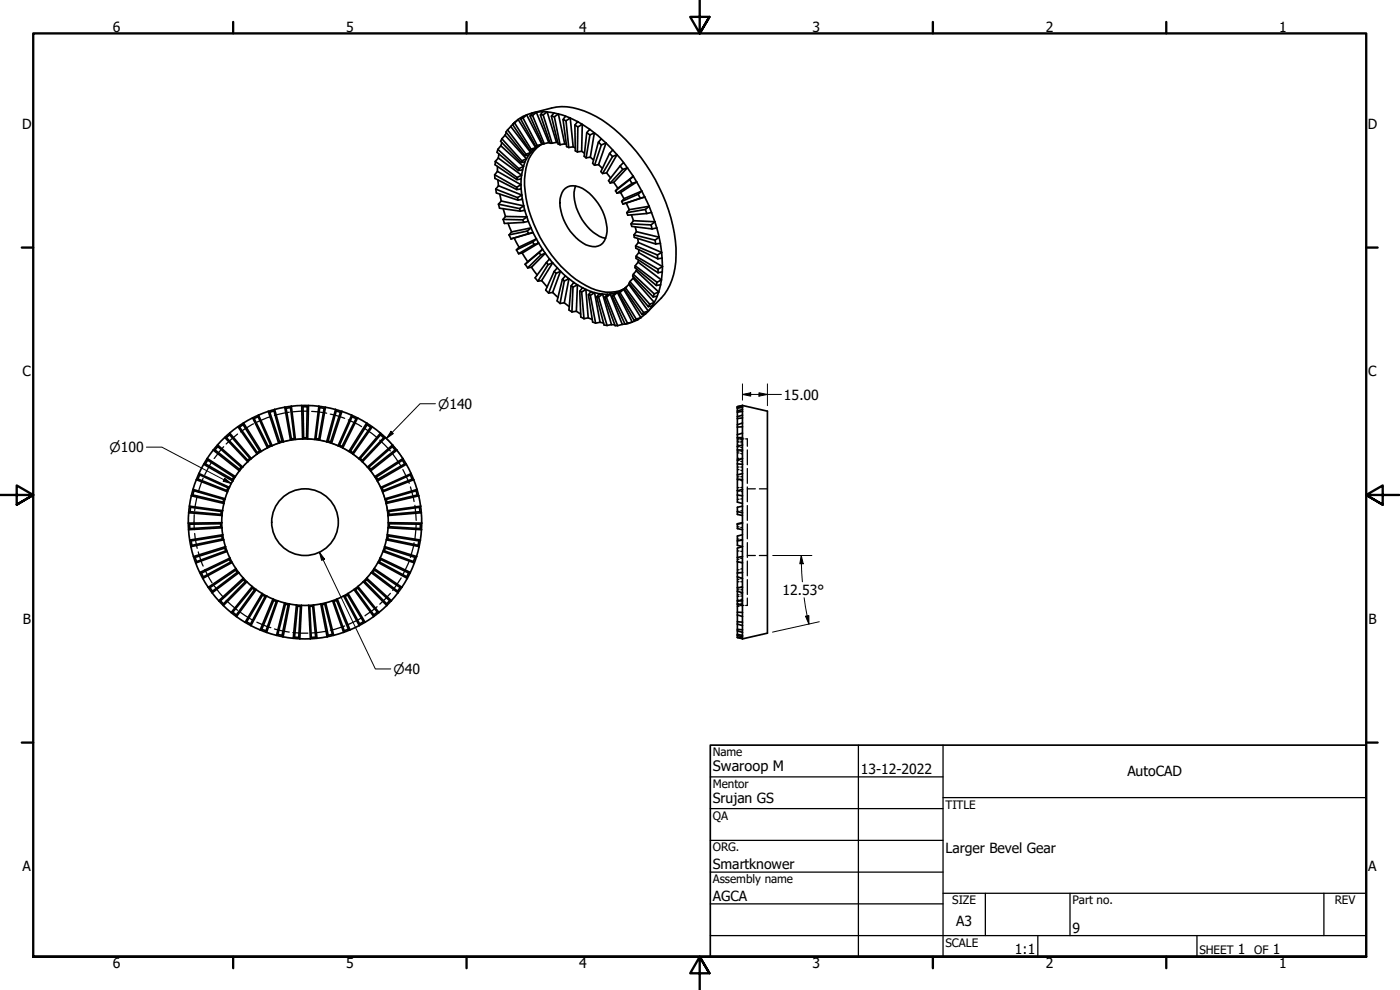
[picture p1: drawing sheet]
<svg xmlns="http://www.w3.org/2000/svg" width="420mm" height="297mm" viewBox="0 0 420 297" stroke-linecap="round" stroke-linejoin="round" font-family="sans-serif">
<!-- layer: Hidden (ANSI) -->
<g fill="none" stroke="#000" stroke-width=".38">
<path d="M63.6 138.5l-2.1 3.9M67.1 134l-2.8 3.5M71.3 130.2l-3.4 3M76.1 127.2l-3.9 2.4M81.3 125l-4.2 1.7M86.8 123.7l-4.4 .9M92.4 123.4l-4.5 .2M93.5 123.4l4.5 .6M99.1 124.3l4.3 1.2M104.5 126l4 2M109.5 128.6l3.7 2.7M114 132.1l3.2 3.2"/>
<path d="M117.9 136.2l2.5 3.7M221.3 131.4h.5M221.3 135.8l.5 .1M221.3 135.3l.5 .1M221.3 138.1l.5 .1M221.3 137.5h.5M221.3 131.7l.5 .1M221.3 131.6h.5M221.3 133.9l.5 .2M221.3 133.5l.5 .1M221.3 132.5l.5 .2M221.3 132.3l.5 .1"/>
<path d="M222.3 131.6l1 .1M222.3 136.1l.5 .2M222.3 135.4h.5M222.3 138.4l.5 .1M222.3 137.5l.5 .1M222.3 131.9l.5 .2M222.3 131.7l.5 .1M222.3 134.2l.5 .2M222.3 133.7h.5M222.3 132.8l.5 .2M222.3 132.4l.5 .1M223.8 131.7h.5v2.2"/>
<path d="M224.3 135v4.4M58.3 154.4v4.5M59.2 148.8l-.8 4.5M61 143.5l-1.5 4.3M120.9 140.9l1.9 4.1M123.2 146.1l1.1 4.4M124.5 151.6l.4 4.5M124.9 157.2l-.4 4.5M221.3 143.8l.5 .2M221.3 158l.5 .1M221.3 140.8l.5 .2M221.3 140.1h.5"/>
<path d="M221.5 147.2l.4 .2M221.8 146.3l-.5 .1M221.8 149.8h-.5M221.8 143.1h-.5M221.8 153.4l-.5 .1M222.3 144.1l.5 .2M222.3 158.2l.5 .2M222.3 141.1l.5 .2M222.3 140.1h.5M222.4 147.4l.4 .2M222.8 146.2l-.5 .1M222.8 149.7h-.5"/>
<path d="M222.8 143l-.5 .1M222.8 153.2l-.5 .1M224.3 140.6v4.4M224.3 146.1v4.4M224.3 151.7v4.4M224.3 157.2v4.5M224.3 146.7h2.4M227.9 146.7h2.4M58.4 160.1l.8 4.4M59.5 165.6l1.5 4.2M61.5 170.9l2.1 4M64.3 175.8l2.8 3.5"/>
<path d="M117.2 178l-3.2 3.3M120.4 173.4l-2.5 3.8M122.8 168.3l-1.9 4.1M124.3 162.9l-1.1 4.3M221.3 161.7l.5 .1M221.3 174.5h.5M221.3 177h.5M221.3 165.3h.5M221.3 171.8h.5M221.3 168.6l.5 .1M221.8 173.8l-.5 .2M221.8 176.3l-.5 .2"/>
<path d="M221.8 170.9l-.5 .2M221.8 178.9l-.5 .1M221.8 178.4l-.5 .1M221.8 167.8l-.5 .1M222.3 161.8l.5 .2M222.3 174.5h.5M222.3 165.4l.5 .1M222.3 171.8h.5M222.3 168.7l.5 .1M222.8 173.5l-.5 .2M222.8 176.9l-.5 .1M222.8 176l-.5 .1"/>
<path d="M222.8 170.6l-.5 .1M222.8 179.8l-.5 .1M222.8 178.8l-.5 .1M222.8 178.1l-.5 .1M222.8 167.4l-.5 .2M224.3 162.8v4.4M224.3 168.3v4.5M224.3 173.9v4.5M224.3 179.4v2.3h-.5M224.3 166.7h2.4M227.9 166.7h2.4M67.9 180.1l3.4 3"/>
<path d="M72.2 183.8l3.9 2.4M77.1 186.7l4.2 1.6M82.4 188.7l4.4 1M87.9 189.8l4.5 .2M98 189.3l-4.5 .6M103.4 187.8l-4.3 1.3M108.5 185.3l-4 2.1M113.2 182l-3.7 2.8M221.8 181.4l-.5 .1M221.8 181.2l-.5 .1M221.8 181.8l-.5 .2 .5-.2M221.8 180.4l-.5 .1"/>
<path d="M221.8 180l-.5 .2M222.8 181.2l-.5 .1M222.8 180.9l-.5 .1M222.8 181.5l-.5 .2M222.8 180.3h-.5M223.3 181.7h-1"/>
</g>
<!-- layer: Visible (ANSI) -->
<g fill="none" stroke="#000" stroke-width=".51">
<path d="M152 39.8l-.4 .8M152.3 39l5.6 7.3M152.3 39l-.5 .6 5.7 7.1M153.3 38l6 7.8M153.3 38l-1 1M153.9 37.4l5.1 7.7M154.4 36.9l5 7.9M154.6 36.6l-1.3 1.4M155.5 35.9l-1.6 1.5 .5-.5M155.5 35.9l5.3 8.4M155.5 35.9l-1.1 1M156.3 35.7l4.5 8.2"/>
<path d="M157 35.4l4.2 8.3M157 34.9l-1.5 1M158.1 34.5l-1.1 .4-.7 .8 .7-.3M158.1 34.5l4.5 8.8M158.1 34.5l-1.1 .9M159.1 34.8l3.8 8.4M159.5 34a24.7 24.7 0 0 1 10.7-1.9 29.9 29.9 0 0 1 17.6 9.8 53.7 53.7 0 0 1 15.1 32.5 20.5 20.5 0 0 1-4.5 15.1l-4.7 4.7M159.8 33.9l-1.7 .6M159.8 34.7l3.5 8.4M161 33.7l-1.2 .2-.7 .9 .7-.1M161 33.7l3.7 9.1M161 33.7l-1.2 1"/>
<path d="M162.2 34.5l2.9 8.5h.6M162.9 33.5l-1.9 .2M163 34.5l2.7 8.5M164.2 33.6l2 .3M164.2 33.6l-1.3-.1-.7 1h.8M164.2 33.6l2.8 9.1M164.2 33.6l-1.2 .9M165.5 34.8l2 8.4 .6 .2M166.4 35l1.7 8.4M167.6 34.2l2.1 .6M167.6 34.2l-1.4-.3-.7 .9 .9 .2M167.6 34.2l1.9 9"/>
<path d="M167.6 34.2l-1.2 .8M169 35.9l1.1 8.1 .6 .2M169.9 36.2l.8 8M171.1 35.4l2.3 1.1M171.1 35.4l-1.4-.6-.7 1.1 .9 .3M171.1 35.4l.9 8.7M171.1 35.4l-1.2 .8M172.5 37.5l.2 7.8 .6 .3M173.4 36.5l1.4 .8-1.4 .8-.9-.6zM173.4 38.1l-.1 7.5M176.1 39.8l-.8 7.1 .6 .5M177 38.8l-2.2-1.5-.2 8.1"/>
<path d="M178.4 39.9l2.1 1.7M178.4 39.9l-1.4-1.1-.9 1 .9 .7M178.4 39.9l-1.2 7.3M178.4 39.9l-1.4 .6M148.5 52.4l6.6 3.8M148.5 52.4v1.1l6.6 3.4M148.7 48.4l6.5 4.9M148.7 48.4l-.1 1.1 6.5 4.4M148.8 56.8l6.5 2.5M148.8 56.8l.2 1.1 6.4 2.2M149.3 50v1.4M149.3 51.4l7 4"/>
<path d="M149.3 51.4l-.8 1M149.4 54l.2 1.7M149.4 44.8l6.3 5.8M149.4 44.8l-.2 .9 6.4 5.5M149.5 47.4l7 5.2M149.5 47.4l-.8 1M149.6 55.7l7 2.8M149.6 55.7l-.8 1.1M149.7 46.2l-.2 1.2M150 58.3l.4 2M150.3 43.7l6.8 6.3M150.3 43.7l-.9 1.1"/>
<path d="M150.6 42.8l-.3 .9M150.6 41.6l6 6.6M150.6 41.6l-.4 .8 6.2 6.4M151.6 40.6l6.4 7.1M151.6 40.6l-1 1M156.3 55.4l.1 1.3-1.3 .2v-.7M156.3 55.4l-1.2 .8M156.4 53.7l-.1 1.7M156.4 56.7l.2 1.8M156.5 52.6l-.1 1.1-1.3 .2 .1-.6M156.5 52.6l-1.3 .7M156.6 58.5l.2 1.3-1.4 .3-.1-.8"/>
<path d="M156.6 58.5l-1.3 .8M156.8 59.8l.4 2M156.8 51l-.3 1.6M157.1 50l-.3 1-1.2 .2 .1-.6M157.1 50l-1.4 .6M157.5 48.6l-.4 1.4M158 47.7l-.5 .9-1.1 .2 .2-.6M158 47.7l-1.4 .5M158.7 46.5l-.7 1.2M159.3 45.8l-.6 .7-1.2 .2 .4-.4M159.3 45.8l-1.4 .5M160.1 44.9l-.8 .9"/>
<path d="M160.8 44.3l-.7 .6-1.1 .2 .4-.3M160.8 44.3l-1.4 .5M161.9 43.7l-1.1 .6M162.1 43.5a11.4 11.4 0 0 0-4.5 8.6 33.9 33.9 0 0 0 5.5 20.9 32.8 32.8 0 0 0 15.8 14 11.1 11.1 0 0 0 8.2-.2M162.6 43.3l-1.8 .6 .4-.2M162.6 43.3l-1.4 .4M163.3 43.1l-.7 .2M164.7 42.8l-1.4 .3M165 42.7l-.3 .1M167 42.7h.4M167 42.7l-1.3 .3M169.5 43.2l.5 .1"/>
<path d="M169.5 43.2l-1.4 .2M169.7 56.5a4.9 4.9 0 0 1 6.1 .7 14.7 14.7 0 0 1 6.2 13.4 3.7 3.7 0 0 1-5.2 3.2 14.6 14.6 0 0 1-8.8-13 6.1 6.1 0 0 1 1.7-4.3zM172 44.1l.7 .3M172 44.1l-1.3 .1M172.7 55.8a12 12 0 0 0 2 10.1 11.6 11.6 0 0 0 7 5.6M174.6 45.4l.8 .6M174.6 45.4l-1.3 .2M177 40.5l-1.1 6.9M177.2 47.2l.9 .8M177.2 47.2l-1.3 .2M179.6 42.7l-1.7 6.3 .5 .6M179.6 49.4l1.2 1.1"/>
<path d="M179.6 49.4l-1.2 .2M180.5 43.5l-2.1 6.1M181.9 42.9l2 2.1M181.9 42.9l-1.4-1.3-.9 1.1 .9 .8M181.9 42.9l-2.3 6.5M181.9 42.9l-1.4 .6M182.1 51.9l1.2 1.5M182.1 51.9l-1.3 .2M182.9 46l-2.6 5.5 .5 .6M183.8 47l-3 5.1M184.2 54.7l1.2 1.8M184.2 54.7l-1.1 .2"/>
<path d="M185.2 46.4l1.9 2.4M185.2 46.4l-1.3-1.4-1 1 .9 1M185.2 46.4l-3.1 5.5M185.2 46.4l-1.4 .6M185.4 56.5l-.7 .8 .5 .7M186.1 49.8l-3.5 4.4 .5 .7M186.2 57.8l1.1 1.8M186.2 57.8l-1 .2M186.9 50.8l-3.8 4.1M187.3 59.6l-.7 .8 .3 .8M188.3 50.3l1.8 2.6M188.3 50.3l-1.2-1.5-1 1 .8 1"/>
<path d="M188.3 50.3l-4.1 4.4M188.3 50.3l-1.4 .5M189 53.9l-4.3 3.4M189 53.9l.7 1.1M189.7 55l-4.5 3M190.1 52.9l-1.1 1M190.1 52.9l-4.7 3.6M190.1 52.9l1 1.7M191.1 54.6l1.5 2.7M191.1 54.6l-4.9 3.2M191.1 54.6l-1.4 .4M191.5 58.3l-4.9 2.1"/>
<path d="M191.5 58.3l.7 1.2M192.2 59.5l-5.3 1.7M192.6 57.3l-1.1 1M192.6 57.3l-5.3 2.3M192.6 57.3l.9 1.8M193.5 59.1l1.3 2.8M193.5 59.1l-5.5 1.8M193.5 59.1l-1.3 .4M149.6 61.3l6.4 1.3M149.6 61.3l.3 1.2 6.2 .9M150.4 60.3l6.8 1.5M150.4 60.3l-.8 1"/>
<path d="M151 62.6l.7 2.3M151 65.8l5.9 .2M151 65.8l.4 1.2 5.8-.3M151.7 64.9l6.4 .2M151.7 64.9l-.7 .9M152.5 67l1 2.6M152.8 70.5l.6 1.2M153.5 69.6l-.7 .9M154.3 71.4l1.5 2.8M154.3 71.4l5.7-1.6 1 1.9M154.3 71.4l-.9 .3M155 75l.6 1.1"/>
<path d="M155.8 74.2l-.8 .8M156.7 75.9l1.7 2.6M156.7 75.9l-1.1 .2M157.2 61.8l.3 1.3-1.4 .3-.1-.8M157.2 61.8l-1.2 .8M157.5 63.1l.6 2M157.6 79.3l.8 1.1M158.1 65.1l.5 1.3-1.4 .3-.3-.7M158.1 65.1l-1.2 .9M158.2 69.3l-5.4 1.2M158.4 78.5l-.8 .8M158.6 66.4l.8 2"/>
<path d="M158.6 70.1l-5.2 1.6M159.4 68.4l.6 1.4-1.4 .3-.4-.8M159.4 68.4l-1.2 .9M159.4 68.4l-5.9 1.2M159.9 72.6l-4.9 2.4M160.3 73.4l-4.7 2.7M161 71.7l.7 1.2-1.4 .5-.4-.8M161 71.7l-1.1 .9M161 71.7l-5.2 2.5M161.8 75.8l-4.2 3.5M162.3 76.5l-3.9 3.9M162.8 74.8l.8 1.2-1.3 .5-.5-.7"/>
<path d="M162.8 74.8l-1.1-1.9-5 3M162.8 74.8l-1 1M162.8 74.8l-4.4 3.7M164 78.8l-3.4 4.6 .8 1M164.5 79.4l-3.1 5M164.9 77.7l1 1.2-1.4 .5-.5-.6zM164.9 77.7l-1.3-1.7-4.1 4.2M188 60.9l.8 2M188 60.9l-1.1 .3M188.8 62.9l-.7 .9 .3 .8 5.7-.5M189.4 67.2l6 .3M189.5 64.4l.6 1.8"/>
<path d="M190.1 66.2l-.7 1 .2 .7 6.1 .8M190.1 66.2l6.4 .3M190.2 70.5l6.4 1.6M190.6 68.1l.4 1.4M190.6 79.7l6.6 5M190.8 73.8l6.5 2.7M190.9 76.9l6.6 3.9M191 69.5l-.8 1 .2 .7 6.4 2M191 69.5l6.8 1.7M191.4 71.6l.2 1.2M191.5 78.7l-.9 1v.6l6.4 5.3M191.5 78.7l7 5.3"/>
<path d="M191.6 72.8l-.8 1v.7l6.6 3.1M191.6 78l-.1 .7M191.6 72.8l7 2.9M191.7 75.8l-.8 1.1v.6l6.6 4.3M191.7 74.9v.9M191.7 75.8l7.1 4.2M193.7 62.9l-5.6 .9M193.7 62.9l.4 1.2M194.8 61.9l-1.1 1M194.8 61.9l-6 1M194.8 61.9l.7 1.8M195.4 67.5l.3 1.2"/>
<path d="M195.5 63.7l1 2.8M195.5 63.7l-1.4 .4M196.5 66.5l-1.1 1M196.5 66.5l.6 1.9M196.6 72.1l.2 1.1M197.1 68.4l.7 2.8M197.1 68.4l-1.4 .3M197.3 76.5l.1 1.1M197.8 71.2l-1.2 .9M197.8 71.2l.4 1.8M198.2 73l.4 2.7M198.2 73l-1.4 .2"/>
<path d="M198.6 75.7l-1.3 .8M198.6 75.7l.1 1.8M198.7 77.5l.1 2.5M198.7 77.5l-1.3 .1M198.8 80l-1.3 .8M198.8 80v1.6M159.5 80.2l1.7 2.3M159.5 80.2l-1.1 .2M162.6 84.2l1.6 1.9M162.6 84.2l-1.2 .2M165.9 87.7l1.5 1.6M165.9 87.7l-1.2 .2"/>
<path d="M166.3 81.5l-2.5 5.5 .9 .9M166.9 82l-2.2 5.9M167.3 80.4l.9 1-1.3 .6-.6-.5zM167.3 80.4l-1.4-1.5-3.3 5.3M168.8 83.8l-1.6 6.5 .9 .7M169.4 90.9l1.4 1.1M169.4 84.3l-1.3 6.7M169.4 90.9l-1.3 .1M169.7 82.8l1.1 .8-1.4 .7-.6-.5zM169.7 82.8l-1.5-1.4-2.3 6.3M171.4 85.8l-.6 7.2 .8 .6M172 86.2l-.4 7.4"/>
<path d="M172.2 84.8l1.1 .7-1.3 .7-.6-.4zM172.2 84.8l-1.4-1.2-1.4 7.3M173 93.4l1.2 .8M173 93.4l-1.4 .2M174 87.4l.3 7.7 1 .5M174.6 87.6l.7 8M174.8 86.3l1 .6-1.2 .7-.6-.2zM174.8 86.3l-1.5-.8-.3 7.9M176.5 95.4l1.2 .5M176.5 95.4l-1.2 .2M176.6 88.4l1.3 8.2 .9 .4M177.2 88.6l1.6 8.4"/>
<path d="M177.4 87.5l1 .3-1.2 .8-.6-.2zM177.4 87.5l-1.6-.6 .7 8.5M179.1 89.1l2.2 8.4 .9 .1M179.6 89.1l2.6 8.5M179.8 88.1l1 .2-1.2 .8h-.5zM179.8 88.1l-1.4-.3 1.7 8.9M180.1 96.7l1.1 .3M180.1 96.7l-1.3 .3M181.5 89.2l3.1 8.5h.8M182 89.2l3.4 8.5M182.2 88.3h.9l-1.1 .9h-.5zM182.2 88.3h-1.4l2.7 9.1"/>
<path d="M183.5 97.4l1 .1M183.5 97.4l-1.3 .2M183.7 88.9l3.9 8.4M184.1 88.7l4.2 8.3M184.4 88l.9-.3-1.6 1.2M184.4 88l-1.3 .3 3.7 9M184.4 88l-.7 .9M185.7 88.1l4.6 8M186.1 87.8l4.8 7.9M186.4 87.2l.7-.4-1.4 1.3M186.4 87.2l-1.1 .5 4.4 8.9M186.4 87.2l-.7 .9"/>
<path d="M186.8 97.3l-1.4 .4M187.4 86.7l5.3 7.6M187.6 97.2l-.8 .1M187.6 86.5l-.2 .2M187.7 86.3l5.5 7.5M188.1 86l-1 .8 5.2 8.5M188.3 97l-.7 .3M188.5 97h.1M188.6 97l-1 .3M188.7 85.3l-1.3 1.4M188.7 85.3l5.9 8M188.9 85.1l-.2 .2"/>
<path d="M189 84.5l6 6.8M189.7 96.6l-1.4 .4M189.7 96.6l-1.1 .4M190 83.5l-1.2 1.5 5.8 7M190 83.5l6.3 7.2M190.1 82.3l6.2 5.9M190.2 83.2l-.2 .3M190.9 81.3l-.8 1-.2 .6 6.1 6.2M190.9 95.7l-.6 .4M190.9 81.3l6.8 6.3M191.1 80.8l-.2 .5M191.4 95.9l-1.7 .7"/>
<path d="M191.4 95.9l-1.1 .2M192.3 95.3l-1.4 .4M192.3 95.3l-.9 .6M193.2 93.8l-.5 .5M193.7 94.2l-1.4 1.1M193.7 94.2l-1 .1M194.6 93.3l-1.4 .5M195 91.3l-.4 .7M195.7 91.8l-1.1 1.5M195.7 91.8l-1.1 .2M196.3 88.2l-.3 .9M196.3 90.7l-1.3 .6"/>
<path d="M196.3 90.7l-.6 1.1M197.2 84.7l-.2 .9M197.2 88.9l-.9 1.8M197.2 88.9l-1.2 .2M197.5 80.8v1M197.7 87.6l-1.4 .6M197.7 87.6l-.5 1.3M198.2 85.5l-.5 2.1M198.2 85.5l-1.2 .1M198.5 84l-1.3 .7M198.5 84l-.3 1.5M198.8 81.6l-.3 2.4"/>
<path d="M198.8 81.6l-1.3 .2M61.2 139.3l.5-.1 8 4.6 .1 .5zM62.2 137.6l-2 3.5-1.5 3.3-1.1 3.6-.8 3.8M62.2 137.6l.1 .4 7.9 5.1 .4-.1M62.2 137.6l8.4 5.4M62.3 138.1l-.7 1.1M64 135l-1.8 2.6M64 135.1l.5-.1 7.3 5.8 .1 .5M64 135.1l7.9 6.2M65.3 134l-.8 1M65.3 134l7.1 6.1h.4M65.3 134v-.5l7.5 6.6"/>
<path d="M67.5 131.3h.4l6.5 6.8v.4zM68.9 130.4l-1 .9M68.9 129.9l-2.6 2.5-2.3 2.6M69 130l-.1 .4 6.1 7.1 .4 .1M69 130l6.4 7.6M71.9 128.1l5.3 7.7M71.9 128.1h-.5l5.8 8.2M73 127.4l-1.1 .7M73.1 126.9l-4.2 3M73.1 126.9l-.1 .5 4.9 7.9 .5 .1M73.1 126.9l5.3 8.5M75 137.5l-.7 .6"/>
<path d="M75.4 137.6l-2.6 2.5M76.3 125.6l4.2 8.3M76.3 125.6l-.5-.2 4.5 9M77.1 136.3l-1.7 1.3M77.2 135.8v.5M77.4 125l-1.2 .6M77.6 124.5l-4.5 2.4M77.6 124.6l-.1 .4 3.7 8.5M77.6 124.6l4.1 9.1-.5-.2M77.9 135.3l-.7 .5M78.4 135.4l-1.3 .9M80.3 134.4l-1.9 1"/>
<path d="M80.5 133.9l-.2 .5M80.5 123.4l-2.9 1.1M80.5 123.4l.5 .3 2.9 8.8-.3 .5M80.5 123.4l3.1 9.6M81.2 133.6l-.8 .3M82.2 123.3l-1.3 .4M82.4 122.9l2.7 9.6-.5-.2-2.4-9zM83.6 133l-3.3 1.4M84.7 132.3l-.9 .3M85.5 122.2l-5 1.2M85.5 122.2l.4 .3 1.5 9.2M85.5 122.2l1.7 9.9"/>
<path d="M87.1 122.3l-1.3 .2M87.2 132.1l-3.6 .9M87.4 121.9l-1.9 .3M87.4 121.9l1.2 9.9-.3-.2-1.1-9.3M87.4 121.9l-.2 .4M87.4 131.7l-.2 .4M88.3 131.6l-.9 .1M90.5 121.7l5.1 .2M90.5 121.7l-3.1 .2M90.6 121.7l.3 .3 .2 9.4-.3 .3M90.6 121.7l.2 10M90.8 131.7l-3.6 .4"/>
<path d="M90.8 131.7l3.6 .2M90.9 122h1.3M91.1 131.4h.9M92.2 122l.4-.3-.3 10-.3-.3zM94.4 131.9l5.1 1.1M94.8 131.6l.8 .1M95.6 121.9l6.2 1.3 5.5 2.2M95.7 121.9l.2 .4M95.7 121.9l-1.2 9.9M95.9 122.3l1.3 .2M95.9 122.3l-1.1 9.3-.3 .2M97.3 122.5l.4-.3-1.8 9.9-.2-.4z"/>
<path d="M98.4 132.3l.8 .3M99.5 133l4.1 1.8 4 2.8M100.7 122.9l.2 .4-2.4 9-.5 .2zM100.9 123.3l1.2 .4M101.9 133.6l.8 .3M102.2 123.7l.4-.3-3.1 9.6-.2-.5zM105.1 135.3l.8 .5M105.5 124.6l.2 .4-3.8 8.5-.4 .2zM105.6 125l1.2 .6M107.3 125.4l4.4 2.6 3.9 3.3M107.3 125.4l-4.4 9-.2-.5 4.2-8.3M107.3 125.4l-.4 .2"/>
<path d="M107.6 137.6l1.2 1M108.1 137.5l.6 .6M108.1 137.5l-.4 .1M108.1 137.5l6.1-7.1v-.4l-6.5 7.6M108.8 138.6l1.5 1.5M110 126.9l.2 .5-5 7.9-.5 .1zM110.1 127.4l1.1 .8M111.3 128.1h.4l-5.7 8.2-.1-.5zM114.2 130.4l.9 .9M115.2 131.3l-6.4 6.8v.4M115.2 131.3h.4M115.6 131.3l-6.8 7.2"/>
<path d="M115.6 131.3l3 3.1 2.3 3.2M117.7 134l.9 1M120.8 138.1l.6 1.1M120.9 137.6l1 1.7M121.5 139.2l-8.1 4.6-.1 .5 8.6-5M121.5 139.2l.4 .1M121.9 139.3l2.2 4.6M221.3 131.3h1.5M221.3 122v28.7l1.5 .4M221.3 139.2l1.5 .1M221.3 135l1.5 .1M222.8 121.7l7.5 1.7v66.6l-7.5 1.7z"/>
<path d="M222.8 121.7l-1.5 .3M222.8 128.1h-1.5M222.8 126.9l-1.5 .5M222.8 130l-1.5 .4M222.8 122.2l-1.5 .3M222.8 121.9l-1.5 .4M222.8 125.4l-1.5 .2M222.8 124.6l-1.5 .4M222.8 137.6l-1.5 .4M222.8 133.5l-1.5 .5M222.8 123.4l-1.5 .3M222.8 122.9l-1.5 .4"/>
<path d="M56.6 158.9l.4-.3 9.3-.6 .3 .4zM56.8 151.8l-.3 5.1 .4 5.1M56.9 151.9l.3 .3 9.2 1.3 .4-.3M56.9 151.9l9.9 1.3M56.9 157.3v1.3M57 153.5l-.3 .3 10 .9-.3-.3M57 153.5l9.4 .9M57.2 152.2l-.2 1.3M57.5 148.8l.3-.3 9.1 2.2 .3 .4zM58 146.9l9.6 2.8-.4 .1-9-2.6zM58.2 147.3l-.3 1.2M59.4 143.7l8.7 3.5 .2 .4"/>
<path d="M59.4 143.7l-.4 .2 9.3 3.7M59.8 142.1l9 4.1-.4 .2-8.5-3.9zM59.9 142.5l-.5 1.2M66.2 157.1l-9.3 .2M66.2 157.2l.1 .8M66.4 153.5l-.1 .8M66.5 156.8l-.3 .3M66.5 156.8l-9.9 .2 .3 .3M66.5 156.8l.3 3.7M66.8 153.2l-.3 3.6M67.2 149.9l-.3 .8M68.3 147.6l-.9 2.7-.6 2.9"/>
<path d="M68.4 146.4l-.3 .8M70.2 143.1l-.5 .8M70.6 143l-2.3 4.6M71.9 141.3l-1.3 1.7M72.4 140.2l-.6 .6M72.8 140.1l-.9 1.2M110.3 140.1l2.4 3.2 1.8 3.6 1.3 3.8 .6 4M110.3 140.1h.4M110.3 140.1l7.5-6.6v.5l-7.1 6.1M110.7 140.2l.6 .6M111.3 140.8l7.3-5.8 .5 .1-7.8 6.2zM112.5 143l8.4-5.4-.1 .4-7.8 5.1z"/>
<path d="M112.9 143.1l.5 .8M114.3 146.2l9.1-4.1-.2 .4-8.5 3.9zM114.7 146.4l.3 .8M115.1 147.2l8.6-3.5 .4 .2-9.2 3.7zM115.9 149.9l.2 .8M116.2 150.7l9.1-2.2 .4 .3-9.7 2.3zM116.3 153.2l9.9-1.3-.3 .3-9.2 1.3zM116.4 154.7l.1 3.6-.5 3.7M116.5 158.4l.3-.4 9.4 .6 .3 .3zM116.6 156.8l10 .2-.4 .3-9.3-.2zM116.6 153.5l.1 .8M116.8 154.4l9.3-.9 .3 .3-9.9 .9"/>
<path d="M116.8 154.4l-.3 .3M116.8 157.2v.8M123.2 142.5l.5 1.2M124.1 143.9l1.1 3M124.9 147.3l.3 1.2M125.2 146.9l.5 1.9M125.2 146.9l-9.6 2.8 .4 .1M125.2 146.9l-.3 .3-8.9 2.6M125.7 148.8l.7 4.2 .2 4M125.9 152.2l.1 1.3M126.2 157.3l-.1 1.3M126.6 157l-.5 5.1-1.1 4.9"/>
<path d="M221.3 143.7l1.5 .2M221.3 148.5l1.5 .3M221.3 153.5l1.5 .3M222.8 151.9l-1.5 .3v2.2l1.5 .3M222.8 156.8l-1.5 .3v1.5l1.5 .3M222.8 146.9l-1.5 .3h.2M222.8 142.1l-1.5 .4M222.8 157l-1.5 .3M56.9 162l.4 2M57 162l.3 .3M57.3 164l.8 3M57.4 162.3l.2 1.3"/>
<path d="M57.6 163.6l9.1-1.9 .4 .3-9.8 2M57.6 163.6l-.3 .4M58.1 167l1.4 3.8 1.6 3.2 2.1 3.2 2.4 3 2.9 2.9 2.8 2.2 3.3 2 3.5 1.7M58.1 167l.4 .2M58.5 167.2l.5 1.3M59 168.5l8.8-3.2 .3 .2-9.3 3.4zM60 171.8l9-4.4-.2 .5-8.3 4zM60.4 171.9l.6 1.2M62.5 176.2l8.3-5.6-.1 .5-7.7 5.2zM63 176.3l.7 1.1M63.8 177.4l7.4-5.6h.5l-8 6zM66.6 160.8l.1 .9"/>
<path d="M66.8 160.5l.9 3.5M66.9 160.5l-.3 .3-9.3 1.5M66.9 160.5l-9.9 1.5M67.4 164.5l-8.9 2.7M67.5 164.4l.2 .8M67.7 164l.4 1.4M67.7 164l-.3 .5M67.7 164l-9.6 3M68.1 165.4l1.6 3.4M68.8 167.9l.4 .7M69.7 168.8l-.5-.2-8.2 4.5M69.7 168.8l-8.8 4.7 .1-.4"/>
<path d="M69.7 168.8l1.5 2.4 1.8 2.3M70.7 171l.5 .7M73 173.9l.6 .6M73 173.5l2.7 2.5M73.6 174.5h.5l-7 7.2v-.5M73.6 174.5l-6.5 6.7M75.7 176l4.3 2.8M75.7 176l.1 .5-6 7.2M75.7 176l-6.3 7.8 .4-.1M75.7 176.4l.7 .6M76.4 177l.5-.1-5.9 8.1-.1-.5M76.4 177l-5.5 7.5"/>
<path d="M78.7 178.1l.1 .4-4.8 8-.4 .2zM78.8 178.5l.7 .4M79.6 179l.4-.2-4.7 8.9-.1-.5zM80 178.8l1.9 .9M81.9 179.7l1.4 .6M81.9 179.8l.2 .4-3.6 8.6-.4 .2M81.9 179.8l-3.8 9.2M101.2 179.8l3.8 9.2-.4-.2-3.6-8.6zM103.1 178.8l-3.3 1.5M103.1 178.8l.5 .2 4.3 8.2-.1 .5M103.1 178.8l4.7 8.9M104.3 178.5l-.8 .4"/>
<path d="M104.4 178.1l-1.3 .7M104.5 178.1l-.2 .4 4.8 8M104.5 178.1l5 8.6-.4-.2M106.2 176.9l-1.8 1.2M106.2 176.9l.5 .1M106.2 176.9l5.9 8.1 .1-.5M106.7 177l5.5 7.5M107.3 176.4l-.6 .6M107.4 176.5v-.5l6.3 7.8M107.4 176.5l5.9 7.2 .4 .1M109 174.5l-2.8 2.4M109 174.5h.5l6.6 6.7v.5z"/>
<path d="M110 173.5l-1 1M110 173.9l-.5 .6M110 173.5l7.5 6.8h-.5l-6.9-6.3zM111.4 171.8l-1.4 1.7M111.4 171.8h.6l7.4 5.6v.4zM112.3 170.6l-.9 1.2M112.3 170.6l.1 .5M112.3 170.6l8.3 5.6-.5 .1-7.7-5.2M112.4 171.1l-.5 .6M113.5 168.8l.4-.2 8.2 4.5 .1 .4zM114.1 167.4l-1.8 3.2M114.1 167.4l.2 .5 8.4 4"/>
<path d="M114.1 167.4l9 4.4-.4 .1M114.2 167.9l-.4 .7M115 165.5l.4-.2 8.7 3.2 .2 .4zM115.4 164l9.6 3-.4 .2-8.9-2.7zM115.6 164.4l-.3 .8M116 162l-.8 2.7-1.1 2.7M116.3 160.5l9.9 1.5-.4 .3-9.3-1.5zM116.4 161.7l9.1 1.9 .3 .4-9.8-2M116.4 161.7l-.4 .3M116.5 160.9l-.2 .8M120.1 176.3l-.8 1.1M122.2 173.6l-1.8 3-2 2.5-2.1 2.3-2.6 2.4"/>
<path d="M122.6 171.9l-.6 1.2M124.5 167.2l-.4 1.3M125 167l-1.2 3.4-1.6 3.2M125.7 162.3l-.2 1.3M221.3 168.5l1.5 .4M221.3 177.4l1.5 .4M221.3 173.1l1.5 .4M222.8 160.5l-1.5 .3v2.8l1.5 .4-1.5 .5v26.8l1.5 .3M222.8 162l-1.5 .3M222.8 167l-1.5 .2M222.8 176.2l-1.5 .1M222.8 171.8l-1.5 .1"/>
<path d="M65.7 180.3l7.3-6.8v.5l-6.8 6.3zM66.1 180.2l1 1M69.8 183.7l1.1 .8M74 186.5l1.2 .7M78.1 189l1.9 .7M78.5 188.8l1.3 .5M80 189.7l2.9 .9M82.1 180.2l.8 .3M82.9 180.5l-3.1 8.8 .2 .4M82.9 190.6l2 .5M83.3 180.3l2.1 .6M83.3 180.3l-.4 .2"/>
<path d="M83.3 180.3l-3.3 9.4M83.4 190.3l1.2 .3M83.4 190.4l-.4 .2M84.6 190.7l1.9-9.2 .4-.3-1.9 9.9M84.6 190.7l.4 .4M84.9 191.1l5.1 .6M85.4 180.9l5.1 .7M85.4 180.9l.3 .4-2.3 9.1M85.4 180.9l-2.4 9.7M85.6 181.3l.8 .2M88.3 191.2l1.4 .1M89 181.5l.3 .4-.9 9.3-.4 .3z"/>
<path d="M89.3 181.9h.8M90.5 181.7l-.3 .3-.5 9.3 .3 .3M90.5 181.7l-.5 9.9M92.6 181.7l.4 .3 .4 9.3-.2 .3zM93.8 181.9h-.8M94.1 181.5l1 10-.4-.3-.8-9.3zM94.7 191.2l-1.3 .1M96.2 181.2l-2.8 .4h-2.9M96.3 181.2l.3 .3M96.3 181.2l1.9 9.9M96.6 181.5l1.9 9.2-.3 .4M97.4 181.3l-.8 .2"/>
<path d="M97.7 180.9l2.4 9.7-.3-.2-2.3-9.1zM98.2 191.1l-4.3 .5-3.9 .1M99.7 190.3l-1.3 .3M99.8 180.3l-3.6 .9M99.8 180.3l.4 .2 3.1 8.8-.2 .4M99.8 180.3l3.3 9.4M101 180.2l-.8 .3M103.1 189.7l-4.9 1.4M104.5 188.8l-1.2 .5M107.8 187.7l-4.7 2M109.1 186.6l-1.2 .6M113.2 183.7l-1 .8"/>
<path d="M113.7 183.8l-2.8 2.1-3.1 1.8M116.9 180.2l-.9 1M221.3 180.3h1.5M221.3 181.2l1.5 .5M221.3 190.7l1.5 .4M221.3 190.4l1.5 .2M221.3 191.2l1.5 .3M221.3 184.5l1.5 .5M221.3 183.7l1.5 .1M221.3 189.3l1.5 .4M221.3 188.8l1.5 .2M221.3 187.2l1.5 .5"/>
<path d="M221.3 186.5l1.5 .2"/>
<circle cx="91.5" cy="156.7" r="10"/>
</g>
<circle cx="221.3" cy="122" r=".25" fill="#000"/>
<!-- layer: Border (ANSI) -->
<g fill="none" stroke="#000" stroke-width=".7">
<path d="M70 6.6v3.4M140 6.6v3.4M210 0v10l-2.9-4.9h5.8l-2.9 4.9 2.9-4.9M280 6.6v3.4M350 6.6v3.4M6.5 74.3h3.5M410 74.3h3.4M0 148.5h10l-5-2.8v5.7l5-2.9-5 2.9M420 148.5h-10l5-2.8v5.7l-5-2.9 5 2.9M6.5 222.8h3.5M410 222.8h3.4M10 287.1v-277.1h400v277.1h-400h400"/>
<path d="M70 287.1v3.4M140 287.1v3.4M212.9 292l-2.9-4.9 2.9 4.9h-5.8l2.9-4.9v9.9M280 287.1v3.4M350 287.1v3.4"/>
</g>
<!-- layer: Title (ANSI) -->
<g fill="none" stroke="#000" stroke-width=".38">
<path d="M213.2 233.1h69.8M257.6 223.6v63.5M283 239.3h127M283 223.6v63.5M213.2 242.6h69.8M213.2 252.1h69.8M213.2 261.7h69.8M213.2 271.2h69.8M283 268h127M295.7 268v12.7M321.1 268v12.7M397.3 268v12.7"/>
<path d="M213.2 280.7h196.8M311.5 280.7v6.4M359.2 280.7v6.4"/>
</g>
<path d="M213.2 223.6h196.8v63.5h-196.8z" fill="none" stroke="#000" stroke-width=".51"/>
<!-- layer: Dimension (ANSI) -->
<g fill="none" stroke="#000" stroke-width=".3">
<path d="M222.8 118.3l2.5-.5v1.1zM222.8 118.3h11.7M222.8 115.2v4.9M227.8 117.8l2.5 .5-2.5 .6zM230.3 115.2v6.5M43.9 134.2h4.7l20.8 10.9M113.6 129.4a35 35 0 0 1 7.5 8.5M117.3 129.4l.7 .7-2 1.5zM130.7 121.1h-4.7l-10 10.5M67.4 143.5l2 1.6-2.4-.7zM68.1 148a25 25 0 0 1 26.1-16.2 25 25 0 0 1 22.1 21.3M95.9 165.7l1.5 2.1-.9 .3z"/>
<path d="M95.9 165.7l16.7 35h4.7M231.9 166.7h11.7M240.5 166.7l.5 2.4h-1zM240.5 166.7l.3 7.9M241.3 179.4l.9 5.3M241.7 184.9l1.1-.2v2.5zM242.3 184.8l.5 2.4M245.9 186.5l-14.1 3.2"/>
</g>
<g fill="#000">
<path d="M222.8 118.3l2.5-.5v1.1z" fill-rule="evenodd"/>
<path d="M227.8 117.8l2.5 .5-2.5 .6z" fill-rule="evenodd"/>
<path d="M117.3 129.4l.7 .7-2 1.5z" fill-rule="evenodd"/>
<path d="M67.4 143.5l2 1.6-2.4-.7z" fill-rule="evenodd"/>
<path d="M95.9 165.7l1.5 2.1-.9 .3z" fill-rule="evenodd"/>
<path d="M240.5 166.7l.5 2.4h-1z" fill-rule="evenodd"/>
<path d="M241.7 184.9l1.1-.2v2.5z" fill-rule="evenodd"/>
</g>
<text font-size="4.3" x="213.9" y="231.4">Swaroop M</text>
<g font-size="4.2">
<text x="33.8" y="9.6">6</text>
<text x="103.9" y="9.6">5</text>
<text x="173.9" y="9.6">4</text>
<text x="243.8" y="9.6">3</text>
<text x="313.9" y="9.6">2</text>
<text x="383.9" y="9.6">1</text>
<text x="6.7" y="38.7">D</text>
<text x="410.5" y="38.7">D</text>
<text x="6.8" y="113">C</text>
<text x="410.7" y="113">C</text>
<text x="235.3" y="119.9">15.00</text>
<text x="234.9" y="178.5">12.53°</text>
<text x="6.9" y="187.2">B</text>
<text x="410.7" y="187.2">B</text>
<text x="258.4" y="232.3">13-12-2022</text>
<text x="338.3" y="232.9">AutoCAD</text>
<text x="213.9" y="241">Srujan GS</text>
<text x="283.8" y="255.9">Larger Bevel Gear</text>
<text x="6.8" y="261.4">A</text>
<text x="213.9" y="260.8">Smartknower</text>
<text x="410.7" y="261.4">A</text>
<text x="213.9" y="270.4">AGCA</text>
<text x="287" y="277.8">A3</text>
<text x="321.9" y="279.9">9</text>
<text x="304.6" y="286.3">1:1</text>
<text x="371.5" y="286.2">1</text>
<text x="382" y="286.2">1</text>
<text x="33.8" y="290.5">6</text>
<text x="103.9" y="290.5">5</text>
<text x="173.9" y="290.5">4</text>
<text x="243.8" y="290.5">3</text>
<text x="313.9" y="290.5">2</text>
<text x="383.9" y="290.5">1</text>
</g>
<g font-size="3.9">
<text x="131.5" y="122.6">⌀140</text>
<text x="32.8" y="135.6">⌀100</text>
<text x="118.1" y="202.2">⌀40</text>
</g>
<g font-size="3.5">
<text x="213.9" y="226.9">Name</text>
<text x="213.9" y="236.4">Mentor</text>
<text x="213.9" y="245.9">QA</text>
<text x="283.8" y="242.6">TITLE</text>
<text x="213.9" y="255.4">ORG.</text>
<text x="213.9" y="265">Assembly name</text>
<text x="285.8" y="271.3">SIZE</text>
<text x="321.9" y="271.3">Part no.</text>
<text x="400.6" y="271.3">REV</text>
<text x="283.8" y="284">SCALE</text>
<text x="360" y="286.2">SHEET</text>
<text x="376.4" y="286.2">OF</text>
</g>
</svg>
